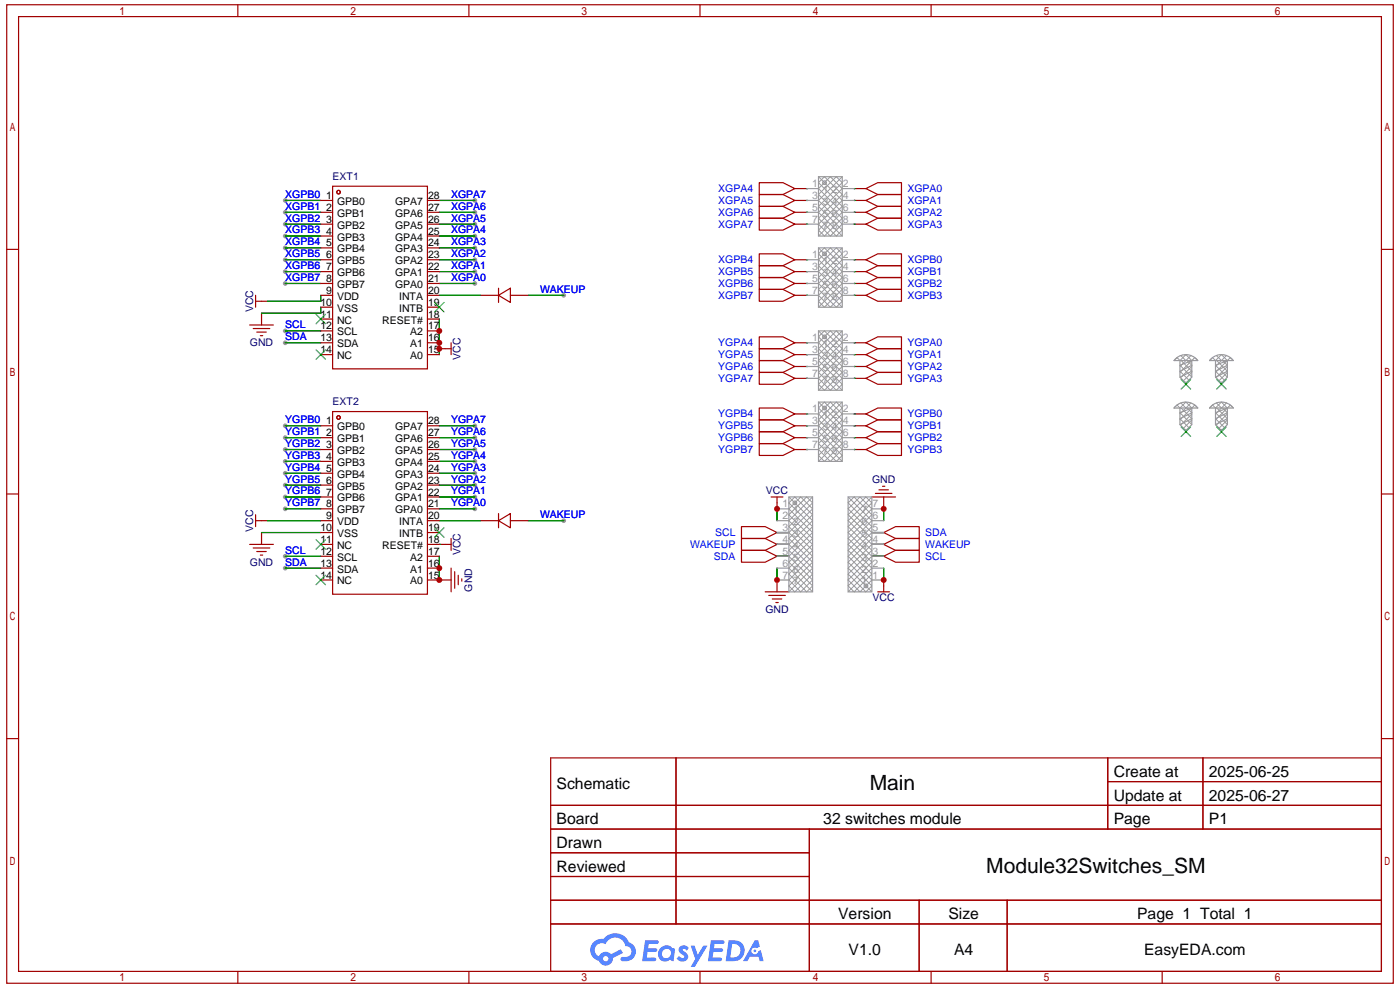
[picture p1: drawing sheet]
<svg xmlns="http://www.w3.org/2000/svg" width="297mm" height="210mm" viewBox="0 0 297 210" stroke-linecap="round" stroke-linejoin="round" font-family="sans-serif">
<g fill="#999">
<circle cx="100.8" cy="42.5" r=".5"/>
<circle cx="100.8" cy="45" r=".5"/>
<circle cx="100.8" cy="47.5" r=".5"/>
<circle cx="100.8" cy="50.1" r=".5"/>
<circle cx="100.8" cy="52.6" r=".5"/>
<circle cx="100.8" cy="55.1" r=".5"/>
<circle cx="100.8" cy="57.6" r=".5"/>
<circle cx="100.8" cy="60.1" r=".5"/>
<circle cx="60.5" cy="42.5" r=".5"/>
<circle cx="60.5" cy="45" r=".5"/>
<circle cx="60.5" cy="47.5" r=".5"/>
<circle cx="60.5" cy="50.1" r=".5"/>
<circle cx="60.5" cy="52.6" r=".5"/>
<circle cx="60.5" cy="55.1" r=".5"/>
<circle cx="60.5" cy="57.6" r=".5"/>
<circle cx="60.5" cy="60.1" r=".5"/>
<circle cx="60.5" cy="70.2" r=".5"/>
<circle cx="60.5" cy="72.7" r=".5"/>
<circle cx="119.7" cy="62.6" r=".5"/>
<circle cx="100.8" cy="90.3" r=".5"/>
<circle cx="100.8" cy="92.8" r=".5"/>
<circle cx="100.8" cy="95.3" r=".5"/>
<circle cx="100.8" cy="97.9" r=".5"/>
<circle cx="100.8" cy="100.4" r=".5"/>
<circle cx="100.8" cy="102.9" r=".5"/>
<circle cx="100.8" cy="105.4" r=".5"/>
<circle cx="100.8" cy="107.9" r=".5"/>
<circle cx="60.5" cy="90.3" r=".5"/>
<circle cx="60.5" cy="92.8" r=".5"/>
<circle cx="60.5" cy="95.3" r=".5"/>
<circle cx="60.5" cy="97.9" r=".5"/>
<circle cx="60.5" cy="100.4" r=".5"/>
<circle cx="60.5" cy="102.9" r=".5"/>
<circle cx="60.5" cy="105.4" r=".5"/>
<circle cx="60.5" cy="107.9" r=".5"/>
<circle cx="60.5" cy="118" r=".5"/>
<circle cx="60.5" cy="120.5" r=".5"/>
<circle cx="119.7" cy="110.4" r=".5"/>
</g>
<g fill="none" stroke="#a10000" stroke-width=".25">
<path d="M1.4 1h294.4v207.5h-294.4zM3.9 3.5h289.3v202.5h-289.3zM50.5 1v2.5M99.5 1v2.5M148.6 1v2.5M197.6 1v2.5M246.7 1v2.5M1.4 52.9h2.5M293.2 52.9h2.6M1.4 104.8h2.5M293.2 104.8h2.6M1.4 156.7h2.5"/>
<path d="M293.2 156.7h2.6M116.9 160.7h176.3v45.3h-176.3zM116.9 170.8h176.3M116.9 175.8h176.3M143.5 160.7v35.3M171.8 175.8v30.2M235.1 160.7v15.1M235.1 165.8h58.1M255.4 160.7v15.1M116.9 180.9h54.9M116.9 190.9h176.3M116.9 185.9h54.9"/>
<path d="M116.9 196h176.3M195.1 190.9v15.1M213.8 190.9v15.1M50.5 206v2.5M99.5 206v2.5M148.6 206v2.5M197.6 206v2.5M246.7 206v2.5"/>
</g>
<g fill="#5487ff">
<path d="M144.4 200.8a1.29 1.29 0 0 1 1.8 .2l-.4 .7a.54 .54 0 0 0-.9-.3l.1 .2a1.27 1.27 0 0 1 .8 2 1.52 1.52 0 0 1-2.2-.3l.5-.6 .8 .5a.31 .31 0 0 0 .4-.3 .31 .31 0 0 0-.3-.3 1.11 1.11 0 0 1-.6-1.8z"/>
<path d="M146.6 200.6h.8l.7 1.9 1.2-1.9h.9l-2.7 4.5h-.9l1-1.7z"/>
<path d="M136.9 199.4h1.7a1.29 1.29 0 0 1 1.2 .2 .39 .39 0 0 1-.4 .6h-1.7l-.1 .9h1.6a.39 .39 0 0 1 .3 .5 .39 .39 0 0 1-.4 .3h-1.6l-.2 1.2h1.3a.45 .45 0 0 1 .5 .1 .45 .45 0 0 1 .2 .5l-.4 .2h-2.6z"/>
<path d="M150.9 199.4h1.6a1.31 1.31 0 0 1 1.3 .2 .39 .39 0 0 1-.4 .6h-1.7l-.2 .9h1.7a.39 .39 0 0 1 .3 .5 .39 .39 0 0 1-.4 .3h-1.7l-.1 1.2h1.3a.45 .45 0 0 1 .5 .1 .45 .45 0 0 1 .1 .5l-.3 .2h-2.6z"/>
<path d="M160.2 199.4h.7l.4 1.4-.6 .3a.75 .75 0 0 0-1.1 .3 .75 .75 0 0 0 .4 1 .75 .75 0 0 0 1-.6l.5-.3 .6 2.4h-.8l-.3-1h-1.8l-.5 1h-1z"/>
<path d="M154.7 199.4l-.7 4.5h1.5a2.25 2.25 0 0 0 2.6-2.3 2.25 2.25 0 0 0-2.7-2.2zM155.4 200.2a1.49 1.49 0 0 1 1.8 1.5 1.49 1.49 0 0 1-1.9 1.4h-.3z"/>
<path d="M140.1 201.2a1.57 1.57 0 0 0-.1 2.2 1.57 1.57 0 0 0 2.2 .1l.8 .4 .3-2.5-.2-.3h-.4a1.58 1.58 0 0 0-2.6 .1zM140.8 201.6a.97 .97 0 0 1 1.6 .4 .97 .97 0 0 1-1 1.2 .93 .93 0 0 1-.9-.6 .93 .93 0 0 1 .3-1z"/>
<path d="M126 199.8a2.34 2.34 0 0 0 1.1 4 1.53 1.53 0 0 0 1.8 1 1.53 1.53 0 0 0 1.2-1.6l2.1-1.1-.4-.8-2.1 1.1a1.56 1.56 0 0 0-2.6 .4 1.48 1.48 0 0 1-.7-2 1.48 1.48 0 0 1 2.2-.5 2.21 2.21 0 0 1 2.2-1.4 2.21 2.21 0 0 1 2 1.8 1.15 1.15 0 0 1 1.2 1 1.15 1.15 0 0 1-1 1.3h-.7a.46 .46 0 0 0-.6 .3 .46 .46 0 0 0 .4 .6 2.15 2.15 0 0 0 2.5-1 2.15 2.15 0 0 0-.3-2.6l-.8-.4a3.2 3.2 0 0 0-5.4-.8l-1.1 .1zM128 203.3a.6 .6 0 0 1 1.2 0 .6 .6 0 0 1-1.2 0z"/>
<circle cx="160.2" cy="201.7" r=".28"/>
</g>
<g fill="none" stroke="#008700" stroke-width=".25">
<path d="M171.2 40h.1M181.3 40h.1M60.5 42.5h7.6M60.5 45h7.6M60.5 47.5h7.6M60.5 50.1h7.6M60.5 52.6h7.6M60.5 55.1h7.6M60.5 57.6h7.6M93.2 42.5h7.6M93.2 45h7.6M93.2 47.5h7.6"/>
<path d="M93.2 50.1h7.6M93.2 52.6h7.6M93.2 55.1h7.6M93.2 57.6h7.6M171.2 42.5h.1M171.2 45h.1M171.2 47.5h.1M171.2 55.1h.1M171.2 57.6h.1M181.3 47.5h.1M181.3 45h.1M181.3 42.5h.1"/>
<path d="M181.3 57.6h.1M181.3 55.1h.1M60.5 60.1h7.6M60.5 70.2h7.6M60.5 72.7h7.6M68.1 62.6v1.3h-11.3M68.1 65.2v1.2h-12.6M93.2 60.1h7.6M93.2 62.6h8.9M93.2 67.7v7.5M112.1 62.6h7.6M171.2 60.1h.1"/>
<path d="M171.2 62.6h.1M171.2 72.7h.1M171.2 75.2h.1M171.2 77.7h.1M181.3 62.6h.1M181.3 60.1h.1M181.3 77.7h.1M181.3 75.2h.1M181.3 72.7h.1M60.5 90.3h7.6M60.5 92.8h7.6M60.5 95.3h7.6"/>
<path d="M60.5 97.9h7.6M93.2 90.3h7.6M93.2 92.8h7.6M93.2 95.3h7.6M93.2 97.9h7.6M171.2 80.2h.1M171.2 87.8h.1M171.2 90.3h.1M171.2 92.8h.1M171.2 95.3h.1M181.3 80.2h.1M181.3 95.3h.1"/>
<path d="M181.3 92.8h.1M181.3 90.3h.1M181.3 87.8h.1M55.5 113h12.6M56.8 110.4h11.3M60.5 100.4h7.6M60.5 102.9h7.6M60.5 105.4h7.6M60.5 107.9h7.6M60.5 118h7.6M93.2 115.5h.1M93.2 118v5"/>
<path d="M93.2 100.4h7.6M93.2 102.9h7.6M93.2 105.4h7.6M93.2 107.9h7.6M93.2 110.4h8.9M112.1 110.4h7.6M164.9 118h2.6M164.9 113h2.6M164.9 115.5h2.6M164.9 107.9v2.5M185.1 118h2.5M185.1 113h2.5"/>
<path d="M185.1 115.5h2.5M187.6 107.9v2.5M60.5 120.5h7.6M164.9 120.5v2.5M187.6 120.5v2.5"/>
</g>
<g fill="none" stroke="#a10000" stroke-width=".25">
<path d="M70.6 39.5h20.1v38.7h-20.1zM161.2 38.7h5l2.5 1.3-2.5 1.3h-5zM168.7 40h2.5M181.3 40h2.5M183.8 40l2.5-1.3h5.1v2.6h-5.1zM68.1 42.5h2.5M68.1 45h2.5M68.1 47.5h2.5M68.1 55.1h2.5M68.1 57.6h2.5M68.1 50.1h2.5M68.1 52.6h2.5"/>
<path d="M90.7 42.5h2.5M90.7 45h2.5M90.7 47.5h2.5M90.7 55.1h2.5M90.7 57.6h2.5M90.7 50.1h2.5M90.7 52.6h2.5M161.2 41.3h5l2.5 1.2-2.5 1.3h-5zM161.2 43.8h5l2.5 1.2-2.5 1.3h-5zM161.2 46.3h5l2.5 1.2-2.5 1.3h-5zM161.2 53.8h5l2.5 1.3-2.5 1.2h-5zM161.2 56.3h5l2.5 1.3-2.5 1.3h-5z"/>
<path d="M161.2 58.9h5l2.5 1.2-2.5 1.3h-5zM168.7 42.5h2.5M168.7 45h2.5M168.7 47.5h2.5M168.7 55.1h2.5M168.7 57.6h2.5M181.3 42.5h2.5M181.3 45h2.5M181.3 47.5h2.5M181.3 55.1h2.5M181.3 57.6h2.5M183.8 47.5l2.5-1.2h5.1v2.5h-5.1z"/>
<path d="M183.8 45l2.5-1.2h5.1v2.5h-5.1zM183.8 42.5l2.5-1.2h5.1v2.5h-5.1zM183.8 57.6l2.5-1.3h5.1v2.6h-5.1zM183.8 55.1l2.5-1.3h5.1v2.5h-5.1zM53 68.9h5M53.8 69.7h3.5M54.3 63.9h2.5M54.3 62.6v2.6M54.5 70.4h2M55.3 71.2h.5M55.5 66.4v2.5M68.1 62.6h2.5"/>
<path d="M68.1 60.1h2.5M68.1 72.7h2.5M68.1 75.2h2.5M68.1 65.2h2.5M68.1 67.7h2.5M68.1 70.2h2.5M90.7 62.6h2.5M90.7 60.1h2.5M90.7 72.7h2.5M90.7 75.2h2.5M90.7 65.2h2.5M90.7 67.7h2.5"/>
<path d="M90.7 70.2h2.5M93.2 74h2.6M95.8 72.7v2.5M102.1 62.6h3.7M105.8 62.6l2.5-1.5v3zM105.8 61.1v3M108.3 62.6h3.8M161.2 61.4h5l2.5 1.2-2.5 1.3h-5zM161.2 71.4h5l2.5 1.3-2.5 1.3h-5zM161.2 74h5l2.5 1.2-2.5 1.3h-5zM161.2 76.5h5l2.5 1.2-2.5 1.3h-5zM161.2 79h5l2.5 1.2-2.5 1.3h-5z"/>
<path d="M168.7 62.6h2.5M168.7 60.1h2.5M168.7 72.7h2.5M168.7 75.2h2.5M168.7 77.7h2.5M181.3 62.6h2.5M181.3 60.1h2.5M181.3 72.7h2.5M181.3 75.2h2.5M181.3 77.7h2.5M183.8 62.6l2.5-1.2h5.1v2.5h-5.1zM183.8 60.1l2.5-1.2h5.1v2.5h-5.1z"/>
<path d="M183.8 77.7l2.5-1.2h5.1v2.5h-5.1zM183.8 75.2l2.5-1.2h5.1v2.5h-5.1zM183.8 72.7l2.5-1.3h5.1v2.6h-5.1zM68.1 90.3h2.5M68.1 92.8h2.5M68.1 95.3h2.5M68.1 97.9h2.5M70.6 87.3h20.1v38.7h-20.1zM90.7 90.3h2.5M90.7 92.8h2.5M90.7 95.3h2.5M90.7 97.9h2.5"/>
<path d="M161.2 86.5h5l2.5 1.3-2.5 1.3h-5zM161.2 89.1h5l2.5 1.2-2.5 1.3h-5zM161.2 91.6h5l2.5 1.2-2.5 1.3h-5zM161.2 94.1h5l2.5 1.2-2.5 1.3h-5zM168.7 80.2h2.5M168.7 87.8h2.5M168.7 90.3h2.5M168.7 92.8h2.5M168.7 95.3h2.5M181.3 80.2h2.5M181.3 87.8h2.5M181.3 90.3h2.5"/>
<path d="M181.3 92.8h2.5M181.3 95.3h2.5M183.8 80.2l2.5-1.2h5.1v2.5h-5.1zM183.8 95.3l2.5-1.2h5.1v2.5h-5.1zM183.8 92.8l2.5-1.2h5.1v2.5h-5.1zM183.8 90.3l2.5-1.2h5.1v2.5h-5.1zM183.8 87.8l2.5-1.3h5.1v2.6h-5.1zM53 115.5h5M53.8 116.2h3.5M54.3 109.2v2.5M54.3 110.4h2.5M54.5 117h2"/>
<path d="M55.3 117.7h.5M55.5 113v2.5M68.1 110.4h2.5M68.1 115.5h2.5M68.1 100.4h2.5M68.1 102.9h2.5M68.1 105.4h2.5M68.1 107.9h2.5M68.1 113h2.5M68.1 118h2.5M90.7 110.4h2.5M90.7 115.5h5.1"/>
<path d="M90.7 100.4h2.5M90.7 102.9h2.5M90.7 105.4h2.5M90.7 107.9h2.5M90.7 113h2.5M90.7 118h2.5M95.8 114.2v2.5M102.1 110.4h3.7M105.8 110.4l2.5-1.5v3zM105.8 108.9v3M108.3 110.4h3.8M157.4 111.7h5l2.5 1.3-2.5 1.2h-5z"/>
<path d="M157.4 114.2h5l2.5 1.3-2.5 1.2h-5zM157.4 116.7h5l2.5 1.3-2.5 1.2h-5zM163.7 105.4h2.5M164.9 115.5h2.6M164.9 113h2.6M164.9 118h2.6M164.9 105.4v2.5M185.1 115.5h2.5M185.1 105.4h5M185.1 113h2.5M185.1 118h2.5M185.8 104.6h3.5"/>
<path d="M186.6 103.9h2M187.3 103.1h.5M187.6 118l2.5-1.3h5v2.5h-5zM187.6 115.5l2.5-1.3h5v2.5h-5zM187.6 113l2.5-1.3h5v2.5h-5zM187.6 105.4v2.5M68.1 123h2.5M68.1 120.5h2.5M90.7 123h5.1M90.7 120.5h2.5M95.8 120.5v5M96.5 121.3v3.5"/>
<path d="M97.3 122v2M98 122.8v.5M162.4 125.5h5.1M163.2 126.3h3.5M163.9 127h2M164.7 127.8h.5M164.9 123v2.5M186.3 125.5h2.5M187.6 123v2.5"/>
<circle cx="71.9" cy="40.8" r=".38"/>
<circle cx="71.9" cy="88.5" r=".38"/>
</g>
<g fill="none" stroke="#3c3" stroke-width=".25">
<path d="M67.1 66.7l2 2M67.1 74.2l2 2M69.1 66.7l-2 2M69.1 74.2l-2 2M92.2 64.1l2.1 2.1M94.3 64.1l-2.1 2.1M250.7 80.5l2 2M250.7 90.6l2 2M252.7 80.5l-2 2M252.7 90.6l-2 2M258.3 80.5l2 2M258.3 90.6l2 2"/>
<path d="M260.3 80.5l-2 2M260.3 90.6l-2 2M67.1 114.5l2 2M69.1 114.5l-2 2M92.2 111.9l2.1 2.1M94.3 111.9l-2.1 2.1M67.1 122l2 2M69.1 122l-2 2"/>
</g>
<g fill="none" stroke="#999" stroke-width=".21">
<path d="M173.7 37.5l5.1 5-5.1 5 2.6 2.6 2.5-2.6-5.1-5 5.1-5M175 37.5l-1.3 1.2 5.1 5.1-5.1 5 1.3 1.3 3.8-3.8-5.1-5 3.8-3.8 1.3 1.2-5.1 5.1 5.1 5-1.3 1.3-3.8-3.8 5.1-5zM175.2 38.4l.1 .2M175.3 38.9l-.1 .2M173.7 50.1l5.1-5.1-5.1-5 2.6-2.5 2.5 2.5-5.1 5 5.1 5.1M173.7 53.8l5.1 5.1-5.1 5 1.3 1.3 3.8-3.8-5.1-5.1 3.8-3.7 1.3 1.2-5.1 5.1 5.1 5-1.3 1.3-3.8-3.8 5.1-5.1-3.8-3.7zM173.7 52.6l5.1 5-5.1 5 2.6 2.6 2.5-2.6-5.1-5 5.1-5M175.2 53.5l.1 .2M175.3 54l-.1 .2M173.7 65.2l5.1-5.1-5.1-5 2.6-2.5 2.5 2.5-5.1 5 5.1 5.1M173.7 70.2l5.1 5-5.1 5 2.6 2.6 2.5-2.6-5.1-5 5.1-5M175 70.2l-1.3 1.2 5.1 5.1-5.1 5 1.3 1.3 3.8-3.8-5.1-5 3.8-3.8 1.3 1.2-5.1 5.1 5.1 5-1.3 1.3-3.8-3.8 5.1-5z"/>
<path d="M175.2 71.1l.1 .2M175.3 71.6l-.1 .2M249.2 76.5l.6-.7 .7 .7 1.2-1.3 1.3 1.3M250.5 78.7l1.9 1.9M250.5 77.5l2.5 2.5M250.7 75.4l1 1.1M250.7 76.5l2.3 2.2M252 76.5l1 1M252.8 75.4l-2.3 2.3M253 77.7l-2.4 2.4M253 79l-1.8 1.8M254.2 76.5l-.6-.7-3.1 3.2"/>
<path d="M256.8 76.5l.6-.7 .6 .7 1.3-1.3 1.2 1.3M258 78.7l1.9 1.9M258 77.5l2.5 2.5M258.2 75.4l1.1 1.1M258.3 76.5l2.2 2.2M259.5 76.5l1 1M260.3 75.4l-2.3 2.3M260.5 77.7l-2.4 2.4M260.5 79l-1.7 1.8M261.8 76.5l-.6-.7-3.2 3.2M173.7 82.8l5.1-5.1-5.1-5 2.6-2.5 2.5 2.5-5.1 5 5.1 5.1M173.7 86.5l1.3-1.2 3.8 3.8-5.1 5 3.8 3.8 1.3-1.3-5.1-5 5.1-5.1-1.3-1.2-3.8 3.8 5.1 5-3.8 3.8-1.3-1.3 5.1-5z"/>
<path d="M173.7 97.9l5.1-5.1-5.1-5 2.6-2.5 2.5 2.5-5.1 5 5.1 5.1M173.7 85.3l5.1 5-5.1 5 2.6 2.6 2.5-2.6-5.1-5 5.1-5M175.2 86.2l.1 .2M175.3 86.7l-.1 .2M249.2 86.5l.6-.6 .7 .6 1.2-1.2 1.3 1.2M250.5 88.8l1.9 1.9M250.5 87.5l2.5 2.6M250.7 85.5l1 1M250.7 86.5l2.3 2.3M252 86.5l1 1M252.8 85.5l-2.3 2.3M253 87.8l-2.4 2.4"/>
<path d="M253 89.1l-1.8 1.7M254.2 86.5l-.6-.6-3.1 3.2M256.8 86.5l.6-.6 .6 .6 1.3-1.2 1.2 1.2M258 88.8l1.9 1.9M258 87.5l2.5 2.6M258.2 85.5l1.1 1M258.3 86.5l2.2 2.3M259.5 86.5l1 1M260.3 85.5l-2.3 2.3M260.5 87.8l-2.4 2.4M260.5 89.1l-1.7 1.7M261.8 86.5l-.6-.6-3.2 3.2"/>
<path d="M167.5 106.7l1.2-1.3 3.8 3.8-5 5 5 5-5 5.1 1.2 1.2 3.8-3.7-5-5.1 5-5zM167.5 107.9l2.5-2.5 2.5 2.5-5 5.1 5 5-5 5 2.5 2.5 2.5-2.5-5-5 5-5zM167.5 105.4l5 5-5 5.1 5 5-5 5M168.9 106.3l.2 .2M169.1 106.8l-.2 .2M171.2 105.4l1.3 1.3-5 5 5 5-5 5.1 3.7 3.7 1.3-1.2-5-5.1 5-5-5-5zM172.5 105.4l-5 5 5 5.1-5 5 5 5M180 105.4l5.1 5-5.1 5.1 5.1 5-5.1 5M181.3 105.4l3.8 3.8-5.1 5 5.1 5-5.1 5.1 1.3 1.2 3.8-3.7-5.1-5.1 5.1-5-5.1-5zM182.6 105.4l2.5 2.5-5.1 5.1 5.1 5-5.1 5 2.6 2.5 2.5-2.5-5.1-5 5.1-5-5.1-5.1zM183.8 105.4l1.3 1.3-5.1 5 5.1 5-5.1 5.1 3.8 3.7 1.3-1.2-5.1-5.1 5.1-5-5.1-5zM185.1 105.4l-5.1 5 5.1 5.1-5.1 5 5.1 5"/>
<path d="M184 123.9l.1 .2M184.1 124.4l-.1 .2"/>
</g>
<g fill="none" stroke="#999" stroke-width=".25">
<path d="M171.2 40h2.5M173.7 37.5h5.1v12.6h-5.1zM178.8 40h2.5M171.2 47.5h2.5M171.2 42.5h2.5M171.2 45h2.5M171.2 55.1h2.5M171.2 57.6h2.5M173.7 52.6h5.1v12.6h-5.1zM178.8 47.5h2.5M178.8 42.5h2.5M178.8 45h2.5"/>
<path d="M178.8 55.1h2.5M178.8 57.6h2.5M171.2 62.6h2.5M171.2 60.1h2.5M171.2 72.7h2.5M171.2 75.2h2.5M171.2 77.7h2.5M173.7 70.2h5.1v12.6h-5.1zM178.8 62.6h2.5M178.8 60.1h2.5M178.8 72.7h2.5M178.8 75.2h2.5"/>
<path d="M178.8 77.7h2.5M249.6 76a3.1 3.1 0 0 1 4.6 .5h-5zM250.5 76.5v3.5l1.2 1.3 1.3-1.3v-3.5l-2.5 1M253 77.5l-2.5 1.2M253 78.7l-2.5 1.3M257.2 76a3.1 3.1 0 0 1 4.6 .5h-5zM258 76.5v3.5l1.3 1.3 1.2-1.3v-3.5l-2.5 1M260.5 77.5l-2.5 1.2M260.5 78.7l-2.5 1.3M171.2 80.2h2.5M171.2 87.8h2.5M171.2 95.3h2.5"/>
<path d="M171.2 90.3h2.5M171.2 92.8h2.5M173.7 85.3h5.1v12.6h-5.1zM178.8 80.2h2.5M178.8 87.8h2.5M178.8 95.3h2.5M178.8 90.3h2.5M178.8 92.8h2.5M249.6 86.1a3.1 3.1 0 0 1 4.6 .4h-5zM250.5 86.5v3.6l1.2 1.2 1.3-1.2v-3.6l-2.5 1M251.7 81v.5M251.7 91.1v.5"/>
<path d="M253 87.5l-2.5 1.3M253 88.8l-2.5 1.3M257.2 86.1a3.1 3.1 0 0 1 4.6 .4h-5zM258 86.5v3.6l1.3 1.2 1.2-1.2v-3.6l-2.5 1M259.3 81v.5M259.3 91.1v.5M260.5 87.5l-2.5 1.3M260.5 88.8l-2.5 1.3M164.9 107.9h2.6M164.9 110.4h2.6M164.9 113h2.6M164.9 115.5h2.6"/>
<path d="M164.9 118h2.6M167.5 105.4h5v20.1h-5zM180 105.4h5.1v20.1h-5.1zM185.1 107.9h2.5M185.1 110.4h2.5M185.1 113h2.5M185.1 115.5h2.5M185.1 118h2.5M164.9 120.5h2.6M164.9 123h2.6M185.1 120.5h2.5M185.1 123h2.5"/>
<circle cx="175" cy="38.7" r=".38"/>
<circle cx="175" cy="53.8" r=".38"/>
<circle cx="175" cy="71.4" r=".38"/>
<circle cx="175" cy="86.5" r=".38"/>
<circle cx="168.7" cy="106.7" r=".38"/>
<circle cx="183.8" cy="124.3" r=".38"/>
</g>
<g fill="#c00">
<circle cx="93.2" cy="74" r=".63"/>
<circle cx="93.2" cy="72.7" r=".63"/>
<circle cx="93.2" cy="70.2" r=".63"/>
<circle cx="93.2" cy="120.5" r=".63"/>
<circle cx="93.2" cy="123" r=".63"/>
<circle cx="164.9" cy="123" r=".63"/>
<circle cx="164.9" cy="107.9" r=".63"/>
<circle cx="187.6" cy="107.9" r=".63"/>
<circle cx="187.6" cy="123" r=".63"/>
</g>
<g font-size="4.5">
<text x="184.6" y="167.6">Main</text>
<text x="209.4" y="185.2">Module32Switches_SM</text>
</g>
<g font-size="3.3">
<text x="118.2" y="167.3">Schematic</text>
<text x="236.4" y="164.8">Create at</text>
<text x="256.6" y="164.8">2025-06-25</text>
<text x="236.4" y="169.8">Update at</text>
<text x="256.6" y="169.8">2025-06-27</text>
<text x="118.2" y="174.8">Board</text>
<text x="118.2" y="179.8">Drawn</text>
<text x="174.8" y="174.8">32 switches module</text>
<text x="236.4" y="174.8">Page</text>
<text x="256.6" y="174.8">P1</text>
<text x="118.2" y="184.9">Reviewed</text>
<text x="177.9" y="194.9">Version</text>
<text x="201.3" y="194.9">Size</text>
<text x="241.4" y="194.9">Page 1 Total 1</text>
<text x="180.1" y="202.5">V1.0</text>
<text x="202.5" y="202.5">A4</text>
<text x="242.9" y="202.5">EasyEDA.com</text>
</g>
<g font-size="2.2" fill="#00f">
<text x="60.5" y="42">XGPB0</text>
<text x="95.8" y="42">XGPA7</text>
<text x="152.5" y="40.7">XGPA4</text>
<text x="192.6" y="40.7">XGPA0</text>
<text x="60.5" y="44.5">XGPB1</text>
<text x="60.5" y="47">XGPB2</text>
<text x="95.8" y="44.5">XGPA6</text>
<text x="95.8" y="47">XGPA5</text>
<text x="152.5" y="43.2">XGPA5</text>
<text x="152.5" y="45.7">XGPA6</text>
<text x="192.6" y="45.7">XGPA2</text>
<text x="192.6" y="43.2">XGPA1</text>
<text x="60.5" y="49.5">XGPB3</text>
<text x="60.5" y="52">XGPB4</text>
<text x="95.8" y="49.5">XGPA4</text>
<text x="95.8" y="52">XGPA3</text>
<text x="152.5" y="48.3">XGPA7</text>
<text x="192.6" y="48.3">XGPA3</text>
<text x="60.5" y="54.6">XGPB5</text>
<text x="60.5" y="57.1">XGPB6</text>
<text x="60.5" y="59.6">XGPB7</text>
<text x="95.8" y="54.6">XGPA2</text>
<text x="95.8" y="57.1">XGPA1</text>
<text x="95.8" y="59.6">XGPA0</text>
<text x="152.5" y="55.8">XGPB4</text>
<text x="152.5" y="58.3">XGPB5</text>
<text x="192.6" y="58.3">XGPB1</text>
<text x="192.6" y="55.8">XGPB0</text>
<text x="114.6" y="62.1">WAKEUP</text>
<text x="152.5" y="60.8">XGPB6</text>
<text x="152.5" y="63.4">XGPB7</text>
<text x="192.6" y="63.4">XGPB3</text>
<text x="192.6" y="60.8">XGPB2</text>
<text x="60.5" y="69.6">SCL</text>
<text x="60.5" y="72.2">SDA</text>
<text x="152.5" y="73.4">YGPA4</text>
<text x="152.5" y="75.9">YGPA5</text>
<text x="192.6" y="75.9">YGPA1</text>
<text x="192.6" y="73.4">YGPA0</text>
<text x="152.5" y="78.5">YGPA6</text>
<text x="152.5" y="81">YGPA7</text>
<text x="192.6" y="81">YGPA3</text>
<text x="192.6" y="78.5">YGPA2</text>
<text x="60.5" y="89.8">YGPB0</text>
<text x="95.8" y="89.8">YGPA7</text>
<text x="152.5" y="88.5">YGPB4</text>
<text x="192.6" y="88.5">YGPB0</text>
<text x="60.5" y="92.3">YGPB1</text>
<text x="60.5" y="94.8">YGPB2</text>
<text x="95.8" y="92.3">YGPA6</text>
<text x="95.8" y="94.8">YGPA5</text>
<text x="152.5" y="91">YGPB5</text>
<text x="152.5" y="93.5">YGPB6</text>
<text x="192.6" y="93.5">YGPB2</text>
<text x="192.6" y="91">YGPB1</text>
<text x="60.5" y="97.3">YGPB3</text>
<text x="60.5" y="99.8">YGPB4</text>
<text x="95.8" y="97.3">YGPA4</text>
<text x="95.8" y="99.8">YGPA3</text>
<text x="152.5" y="96.1">YGPB7</text>
<text x="192.6" y="96.1">YGPB3</text>
<text x="60.5" y="102.4">YGPB5</text>
<text x="60.5" y="104.9">YGPB6</text>
<text x="60.5" y="107.4">YGPB7</text>
<text x="95.8" y="102.4">YGPA2</text>
<text x="95.8" y="104.9">YGPA1</text>
<text x="95.8" y="107.4">YGPA0</text>
<text x="114.6" y="109.9">WAKEUP</text>
<text x="151.8" y="113.7">SCL</text>
<text x="196.4" y="113.7">SDA</text>
<text x="60.5" y="117.4">SCL</text>
<text x="60.5" y="120">SDA</text>
<text x="146.5" y="116.2">WAKEUP</text>
<text x="151.6" y="118.7">SDA</text>
<text x="196.4" y="118.7">SCL</text>
<text x="196.4" y="116.2">WAKEUP</text>
</g>
<g font-size="2.2" fill="#000080">
<text x="70.6" y="38.2">EXT1</text>
<text x="53.7" y="66.2" transform="rotate(-90 53.7 66.2)">VCC</text>
<text x="53" y="73.4">GND</text>
<text x="97.7" y="76.3" transform="rotate(-90 97.7 76.3)">VCC</text>
<text x="70.6" y="86">EXT2</text>
<text x="162.6" y="104.9">VCC</text>
<text x="185.1" y="102.4">GND</text>
<text x="53.7" y="112.8" transform="rotate(-90 53.7 112.8)">VCC</text>
<text x="53" y="120">GND</text>
<text x="97.7" y="117.8" transform="rotate(-90 97.7 117.8)">VCC</text>
<text x="100.3" y="125.5" transform="rotate(-90 100.3 125.5)">GND</text>
<text x="162.5" y="130">GND</text>
<text x="185.2" y="127.5">VCC</text>
</g>
<g font-size="2.2" fill="#999">
<text x="172.4" y="39.7">1</text>
<text x="174.7" y="40.9">1</text>
<text x="176.6" y="40.9">2</text>
<text x="178.9" y="39.7">2</text>
<text x="172.4" y="42.2">3</text>
<text x="172.4" y="44.7">5</text>
<text x="172.4" y="47.2">7</text>
<text x="174.7" y="43.5">3</text>
<text x="174.7" y="46">5</text>
<text x="176.6" y="46">6</text>
<text x="176.6" y="43.5">4</text>
<text x="178.9" y="47.2">8</text>
<text x="178.9" y="44.7">6</text>
<text x="178.9" y="42.2">4</text>
<text x="174.7" y="48.5">7</text>
<text x="176.6" y="48.5">8</text>
<text x="172.4" y="54.8">1</text>
<text x="172.4" y="57.3">3</text>
<text x="172.4" y="59.8">5</text>
<text x="174.7" y="56">1</text>
<text x="174.7" y="58.6">3</text>
<text x="176.6" y="58.6">4</text>
<text x="176.6" y="56">2</text>
<text x="178.9" y="59.8">6</text>
<text x="178.9" y="57.3">4</text>
<text x="178.9" y="54.8">2</text>
<text x="172.4" y="62.3">7</text>
<text x="174.7" y="61.1">5</text>
<text x="174.7" y="63.6">7</text>
<text x="176.6" y="63.6">8</text>
<text x="176.6" y="61.1">6</text>
<text x="178.9" y="62.3">8</text>
<text x="172.4" y="72.4">1</text>
<text x="172.4" y="74.9">3</text>
<text x="172.4" y="77.4">5</text>
<text x="174.7" y="73.7">1</text>
<text x="174.7" y="76.2">3</text>
<text x="176.6" y="76.2">4</text>
<text x="176.6" y="73.7">2</text>
<text x="178.9" y="77.4">6</text>
<text x="178.9" y="74.9">4</text>
<text x="178.9" y="72.4">2</text>
<text x="172.4" y="79.9">7</text>
<text x="174.7" y="78.7">5</text>
<text x="174.7" y="81.2">7</text>
<text x="176.6" y="81.2">8</text>
<text x="176.6" y="78.7">6</text>
<text x="178.9" y="79.9">8</text>
<text x="172.4" y="87.5">1</text>
<text x="174.7" y="88.7">1</text>
<text x="176.6" y="88.7">2</text>
<text x="178.9" y="87.5">2</text>
<text x="172.4" y="90">3</text>
<text x="172.4" y="92.5">5</text>
<text x="172.4" y="95">7</text>
<text x="174.7" y="91.3">3</text>
<text x="174.7" y="93.8">5</text>
<text x="176.6" y="93.8">6</text>
<text x="176.6" y="91.3">4</text>
<text x="178.9" y="95">8</text>
<text x="178.9" y="92.5">6</text>
<text x="178.9" y="90">4</text>
<text x="174.7" y="96.3">7</text>
<text x="176.6" y="96.3">8</text>
<text x="166.1" y="107.6">1</text>
<text x="185.2" y="107.6">7</text>
<text x="166.1" y="110.1">2</text>
<text x="166.1" y="112.6">3</text>
<text x="168.4" y="108.9">1</text>
<text x="168.4" y="111.4">2</text>
<text x="168.4" y="113.9">3</text>
<text x="182.9" y="113.9">5</text>
<text x="182.9" y="111.4">6</text>
<text x="182.9" y="108.9">7</text>
<text x="185.2" y="112.6">5</text>
<text x="185.2" y="110.1">6</text>
<text x="166.1" y="115.2">4</text>
<text x="166.1" y="117.7">5</text>
<text x="168.4" y="116.4">4</text>
<text x="168.4" y="118.9">5</text>
<text x="182.9" y="118.9">3</text>
<text x="182.9" y="116.4">4</text>
<text x="185.2" y="117.7">3</text>
<text x="185.2" y="115.2">4</text>
<text x="166.1" y="120.2">6</text>
<text x="166.1" y="122.7">7</text>
<text x="168.4" y="121.4">6</text>
<text x="168.4" y="124">7</text>
<text x="182.9" y="124">1</text>
<text x="182.9" y="121.4">2</text>
<text x="185.2" y="122.7">1</text>
<text x="185.2" y="120.2">2</text>
</g>
<g font-size="2.2">
<text x="69.2" y="42.2">1</text>
<text x="69.2" y="44.7">2</text>
<text x="69.2" y="47.2">3</text>
<text x="71.5" y="43.5">GPB0</text>
<text x="71.5" y="46">GPB1</text>
<text x="83.9" y="46">GPA6</text>
<text x="83.9" y="43.5">GPA7</text>
<text x="90.9" y="47.2">26</text>
<text x="90.9" y="44.7">27</text>
<text x="90.9" y="42.2">28</text>
<text x="69.2" y="49.8">4</text>
<text x="69.2" y="52.3">5</text>
<text x="71.5" y="48.5">GPB2</text>
<text x="71.5" y="51">GPB3</text>
<text x="71.5" y="53.5">GPB4</text>
<text x="83.9" y="53.5">GPA3</text>
<text x="83.9" y="51">GPA4</text>
<text x="83.9" y="48.5">GPA5</text>
<text x="90.9" y="52.3">24</text>
<text x="90.9" y="49.8">25</text>
<text x="69.2" y="54.8">6</text>
<text x="69.2" y="57.3">7</text>
<text x="69.2" y="59.8">8</text>
<text x="71.5" y="56">GPB5</text>
<text x="71.5" y="58.6">GPB6</text>
<text x="83.9" y="58.6">GPA1</text>
<text x="83.9" y="56">GPA2</text>
<text x="90.9" y="59.8">21</text>
<text x="90.9" y="57.3">22</text>
<text x="90.9" y="54.8">23</text>
<text x="68" y="64.8">10</text>
<text x="69.2" y="62.3">9</text>
<text x="71.5" y="61.1">GPB7</text>
<text x="71.5" y="63.6">VDD</text>
<text x="83.9" y="61.1">GPA0</text>
<text x="84.7" y="63.6">INTA</text>
<text x="90.9" y="64.8">19</text>
<text x="90.9" y="62.3">20</text>
<text x="68" y="67.4">11</text>
<text x="68" y="69.9">12</text>
<text x="71.5" y="66.1">VSS</text>
<text x="71.5" y="68.6">NC</text>
<text x="71.5" y="71.1">SCL</text>
<text x="81.1" y="68.6">RESET#</text>
<text x="84.7" y="66.1">INTB</text>
<text x="87.1" y="71.1">A2</text>
<text x="90.9" y="69.9">17</text>
<text x="90.9" y="67.4">18</text>
<text x="68" y="72.4">13</text>
<text x="68" y="74.9">14</text>
<text x="71.5" y="73.7">SDA</text>
<text x="71.5" y="76.2">NC</text>
<text x="87.1" y="76.2">A0</text>
<text x="87.1" y="73.7">A1</text>
<text x="90.9" y="74.9">15</text>
<text x="90.9" y="72.4">16</text>
<text x="69.2" y="90">1</text>
<text x="69.2" y="92.5">2</text>
<text x="69.2" y="95">3</text>
<text x="71.5" y="91.3">GPB0</text>
<text x="71.5" y="93.8">GPB1</text>
<text x="83.9" y="93.8">GPA6</text>
<text x="83.9" y="91.3">GPA7</text>
<text x="90.9" y="95">26</text>
<text x="90.9" y="92.5">27</text>
<text x="90.9" y="90">28</text>
<text x="69.2" y="97.5">4</text>
<text x="69.2" y="100.1">5</text>
<text x="71.5" y="96.3">GPB2</text>
<text x="71.5" y="98.8">GPB3</text>
<text x="71.5" y="101.3">GPB4</text>
<text x="83.9" y="101.3">GPA3</text>
<text x="83.9" y="98.8">GPA4</text>
<text x="83.9" y="96.3">GPA5</text>
<text x="90.9" y="100.1">24</text>
<text x="90.9" y="97.5">25</text>
<text x="69.2" y="102.6">6</text>
<text x="69.2" y="105.1">7</text>
<text x="69.2" y="107.6">8</text>
<text x="71.5" y="103.8">GPB5</text>
<text x="71.5" y="106.4">GPB6</text>
<text x="83.9" y="106.4">GPA1</text>
<text x="83.9" y="103.8">GPA2</text>
<text x="90.9" y="107.6">21</text>
<text x="90.9" y="105.1">22</text>
<text x="90.9" y="102.6">23</text>
<text x="68" y="112.6">10</text>
<text x="69.2" y="110.1">9</text>
<text x="71.5" y="108.9">GPB7</text>
<text x="71.5" y="111.4">VDD</text>
<text x="71.5" y="113.9">VSS</text>
<text x="83.9" y="108.9">GPA0</text>
<text x="84.7" y="113.9">INTB</text>
<text x="84.7" y="111.4">INTA</text>
<text x="90.9" y="112.6">19</text>
<text x="90.9" y="110.1">20</text>
<text x="68" y="115.2">11</text>
<text x="68" y="117.7">12</text>
<text x="71.5" y="116.4">NC</text>
<text x="71.5" y="118.9">SCL</text>
<text x="81.1" y="116.4">RESET#</text>
<text x="87.1" y="118.9">A2</text>
<text x="90.9" y="117.7">17</text>
<text x="90.9" y="115.2">18</text>
<text x="68" y="120.2">13</text>
<text x="68" y="122.7">14</text>
<text x="71.5" y="121.4">SDA</text>
<text x="71.5" y="124">NC</text>
<text x="87.1" y="124">A0</text>
<text x="87.1" y="121.4">A1</text>
<text x="90.9" y="122.7">15</text>
<text x="90.9" y="120.2">16</text>
</g>
</svg>
